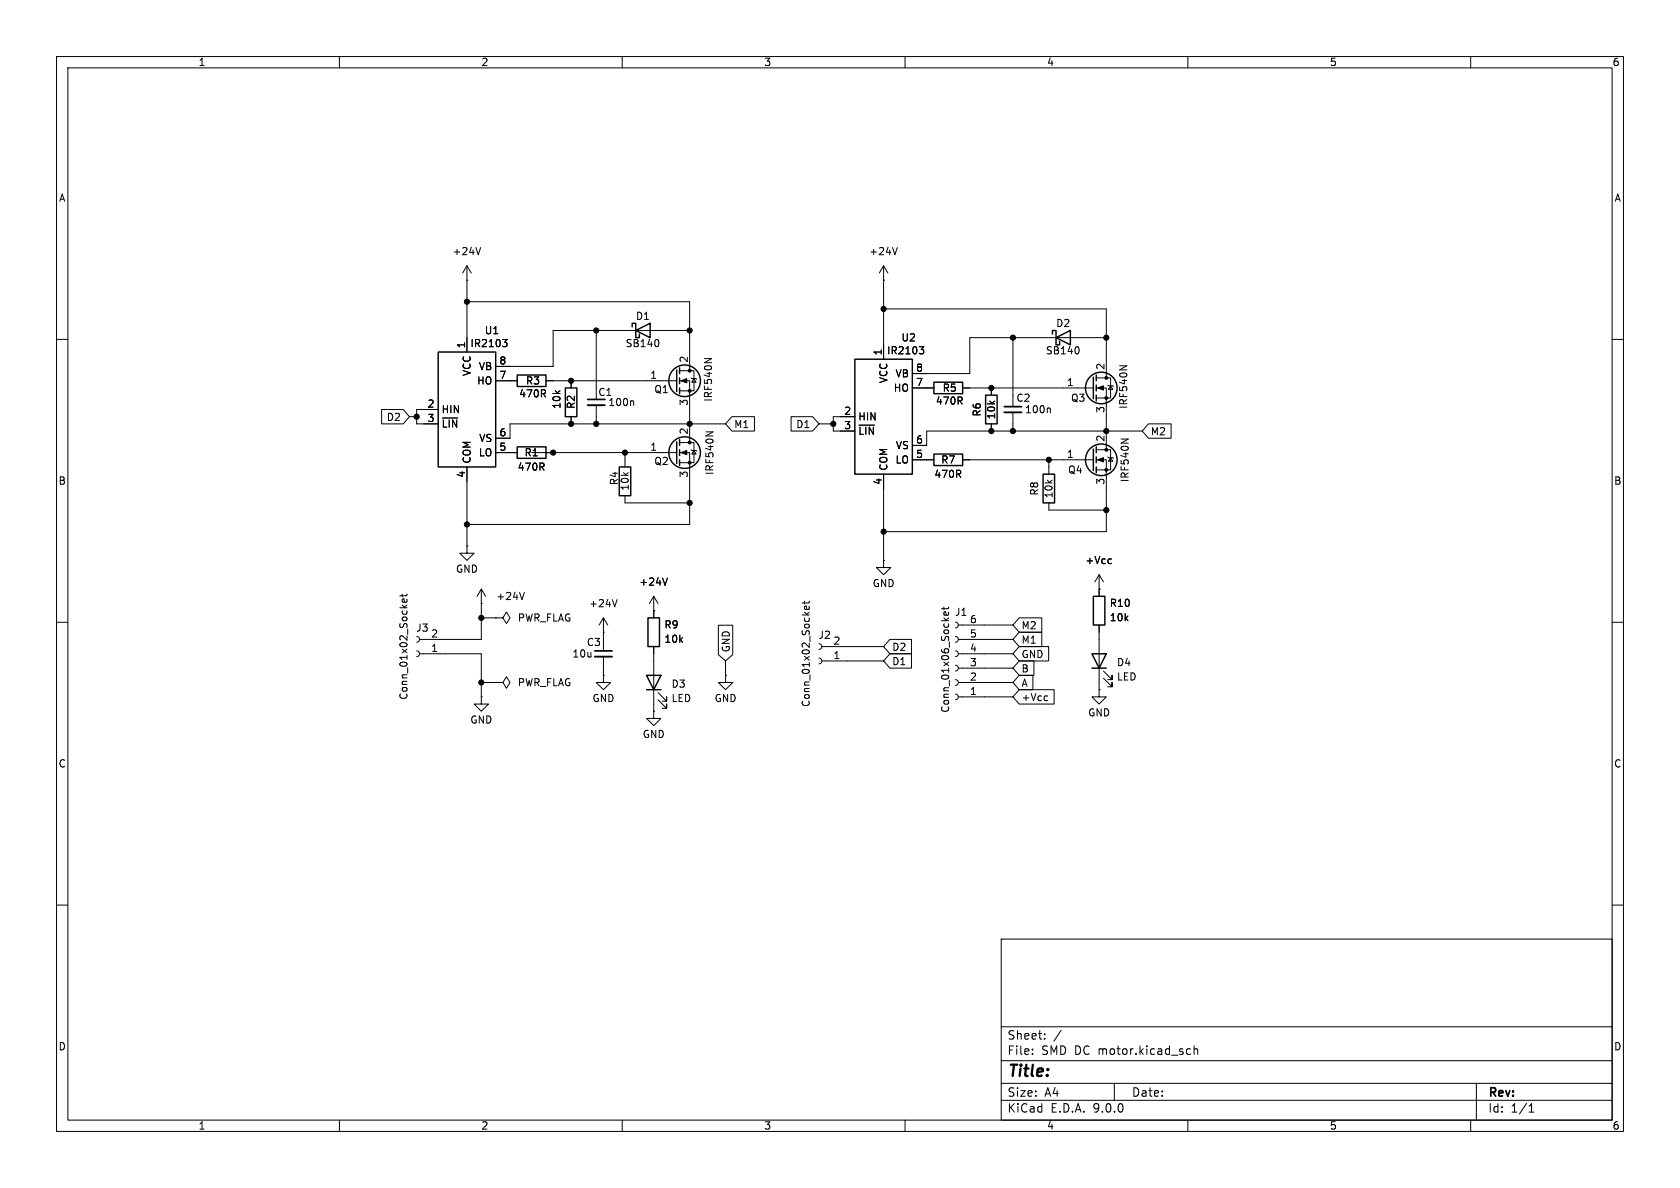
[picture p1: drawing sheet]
<svg xmlns="http://www.w3.org/2000/svg" width="297mm" height="210mm" viewBox="0 0 297 210" stroke-linecap="round" stroke-linejoin="round" font-family="sans-serif">
<g fill="none" stroke="#000" stroke-width=".18">
<path d="M10 10h277v190h-277zM12 12h273v186h-273zM60 10v2M110 10v2M160 10v2M210 10v2M260 10v2M82.5 49.5h.1M82.5 47v15.2M82.5 47l-.7 1.3M82.5 47l.8 1.3M82.5 53.3h39.4v12.2"/>
<path d="M85 43.8l-.5 1.2M105.4 58.4v10.2M121.9 58.4h-24.1v6.4h-10.2M156.2 49.5h.1M156.2 47l-.8 1.3M156.2 47l.8 1.3M156.2 47v16.5M156.2 54.6h39.4v12.2M158.6 43.8l-.4 1.2M179.1 59.7v12.2M195.6 59.7h-24.2v6.3h-10.1M10 60h2"/>
<path d="M67.5 72.4h3.8l1.1 1.3-1.1 1.2h-3.8zM72.4 73.7h1.3M77.5 72.4h-3.8v2.5h3.8M78.2 73.9h2.7M87.6 67.3h3.8M88.9 60h.7l-.4 .5 .4 .1v.4l-.2 .3h-.4M96.5 67.3h23.1M101 67.3v1.3M101 73.7v1.2M105.4 71.6v3.3M111.8 70.9l.2 .1v.7M116.4 60.1l.1 .4-.1 .7"/>
<path d="M120.1 78.2h2.6v3.6h-2.6M120.1 65.5h2.6v3.6h-2.6M120.1 67.3h1.8v10.9M122.2 79.5l.1 .1h.8l.1 .2M122.2 66.8l.1 .1h.8l.1 .2M122.7 79.6l.4 .7h-.8zM122.7 66.9l.4 .7h-.8zM124.5 63.4h1.3l-1.3 .7M124.8 76.3h1.3l-1.3 .8M128.3 74.9h-38.1v2.6h-2.6M129.4 73.7h4v2.5h-4l-1.1-1.3zM139.9 73.7h3.8l1.1 1.2-1.1 1.3h-3.8z"/>
<path d="M144.8 74.9h2.5M151.1 73.7h-3.8v2.5h3.8M151.9 75.2h2.7M161.3 68.6h3.8M162.5 61.3h.8l-.4 .5 .3 .1 .1 .4-.2 .3h-.4M170.2 68.6h23.1M175.3 68.6v1.3M175.3 74.9v1.3M179.1 72.9v3.3M185.5 72.1l.2 .2v.7M190.7 61.4l.1 .4-.1 .6M193.8 66.8h2.5v3.6h-2.5"/>
<path d="M193.8 68.6h1.8v10.9M193.8 79.5h2.5v3.6h-2.5M195.8 68.1l.2 .1h.7l.1 .1M196.3 68.2l.4 .6h-.7zM197.9 64.7h1.3l-1.3 .7M198.2 77.6h1.3l-1.3 .7M201.9 76.2h-38.1v2.5h-2.5M203 74.9h4v2.6h-4l-1.1-1.3zM285 60h2M82.5 96.5v1.3h1.3l-1.3 1.3-1.2-1.3h1.2M82.5 96.5h.1M82.5 82.6v13.9"/>
<path d="M87.6 80h3.8M94 80h25.6M110.5 80v2.6M110.5 87.6v1.3h11.4M120.1 80h1.8v12.7h-39.4M156.2 99.1v1.2h1.3l-1.3 1.3-1.3-1.3h1.3M156.2 99.1h.1M156.2 83.8v15.3M161.3 81.3h3.8M170.2 81.3h23.1M185.4 81.3v2.5M185.4 88.9v1.3h10.2"/>
<path d="M193.8 81.3h1.8v12.7h-39.4M195.8 80.8l.2 .1h.7l.1 .1M196.3 80.9l.4 .6h-.7zM196.4 98.8l.1 .1M196.5 99.6h-.1M10 110h2M71.1 105v.5M71.9 105.9l.1 .4-.2 .2-.6-.1v-.5h.2l.1 .6M72 105l-.2 .3h-1.1M73.7 115.1l.3 .1 .2 .4-.2 .3-.3 .2M73.7 112.5l.3 .2 .2 .3-.2 .4-.3 .1M74.2 115.6h10.9v7.6"/>
<path d="M85.1 106.7h.1M85.1 104.1v8.9h-10.9M85.1 104.1l-.8 1.3M85.1 104.1l.8 1.3M85.1 109.2h2.5M87.6 109.2h1.3l.6-1 .7 1-.7 1-.6-1M87.6 109.2h.1M92.7 104.7l-.4 1.3M106.7 119.4v1.3h1.2l-1.2 1.2-1.3-1.2h1.3M106.7 119.4h.1M106.7 111.8h.1M106.7 109.2v5.9"/>
<path d="M106.7 116.1v3.3M106.7 109.2l-.8 1.3M106.7 109.2l.7 1.3M109.1 106l-.4 1.3M115.6 108h.1M115.6 105.4v3.8M115.6 114.3v11.4M115.6 105.4l-.8 1.3M115.6 105.4l.7 1.3M118 102.2l-.4 1.2M127 110.5h2.5v5.2l-1.2 1.1-1.3-1.1zM128.3 119.4v1.3h1.2l-1.2 1.2-1.3-1.2h1.3"/>
<path d="M128.3 119.4h.1M128.3 116.8v2.6M142.2 106.3v.5M143 107.2l.1 .4-.2 .1h-.6v-.5l.2-.1 .2 .6M143.1 106.3l-.2 .3h-1.1M144.8 116.3l.3 .2 .2 .3-.2 .4-.3 .1M144.8 113.8l.3 .1 .2 .4-.2 .4-.3 .1M145.3 116.8h10.9M145.3 114.3h10.9M157.3 115.6h3.8v2.5h-3.8l-1.1-1.3zM157.3 113h3.8v2.6h-3.8l-1.1-1.3zM166.9 107.3v.5"/>
<path d="M167.7 108.2v.4l-.2 .2-.6-.1v-.5l.3-.1 .1 .7M167.7 107.3l-.2 .3h-1.1M168.9 117.6l.4 .2 .1 .3-.1 .4-.4 .1M168.9 115.1l.4 .1 .1 .4-.1 .3-.4 .2M168.9 112.5l.4 .2 .1 .3-.1 .4-.4 .1M168.9 110l.4 .1 .1 .4-.1 .3-.4 .2M169.4 118.1h9.7M169.4 115.6h9.7M169.4 113h9.7M169.4 110.5h9.7M180.2 111.8h4v2.5h-4l-1.1-1.3zM180.2 116.8h2.6v2.6h-2.6l-1.1-1.3z"/>
<path d="M180.2 109.2h4v2.6h-4l-1.1-1.3zM180.2 114.3h5.2v2.5h-5.2l-1.1-1.2zM180.2 119.4h2.4v2.5h-2.4l-1.1-1.2zM194.3 104.1h.1M194.3 101.6l-.8 1.3M194.3 101.6l.8 1.3M194.3 101.6v3.8M194.3 110.5v11.4M195.1 119.9l1.5 1.5v-.7v.7h-.8M195.1 118.6l1.5 1.5v-.7v.7h-.8M285 110h2M85.1 123.2v1.3h1.3l-1.3 1.2-1.3-1.2h1.3"/>
<path d="M85.1 123.2h.1M85.1 120.7h2.5M87.6 120.7h1.3l.6-1.1 .7 1.1-.7 1-.6-1M87.6 120.7h.1M115.6 125.7v1.3h1.2l-1.2 1.3-1.3-1.3h1.3M115.6 125.7h.1M116.3 123.7l1.6 1.5v-.7v.7h-.8M116.3 122.4l1.6 1.6v-.8v.8h-.8M168.9 122.7l.4 .1 .1 .4-.1 .3-.4 .2M168.9 120.1l.4 .2 .1 .4-.1 .3-.4 .2M169.4 123.2h9.7M169.4 120.7h9.7"/>
<path d="M180.2 121.9h6.2v2.6h-6.2l-1.1-1.3zM185.1 123l.1 .1M185.2 123.8l-.1 .1M194.3 121.9v1.3h1.3l-1.3 1.3-1.3-1.3h1.3M194.3 121.9h.1M10 160h2M177 166h108v32h-108zM285 160h2M60 198v2M110 198v2M160 198v2M177 194.5h108"/>
<path d="M177 191.5h108M177 187.5h108M177 181.5h108M182.5 186.3v.1M182.5 185.5v.1M184.7 183.6v.1M184.7 182.8v.1M187.6 182.1l-1.3 2M197 191.5v3M210 198v2M210 185.4l.5 .1M210.5 186.3l-.5 .1"/>
<path d="M211.1 185.5l.2-.1 .4 .1v.9M211.1 184.9v1.5M260 198v2M261 191.5v6.5M270.3 196.6h.9M270.3 195.5l.4-.4v1.5"/>
</g>
<g fill="none" stroke="#000" stroke-width=".25">
<path d="M111.8 57.8v-.6h.6v2.5h.6v-.6M112.4 58.4l2.5-1.2v2.5zM186.1 59.1v-.7h.6v2.6h.6v-.7M186.7 59.7l2.5-1.3v2.6zM77.5 62.2h10.1v20.4h-10.1zM91.4 79h5.1v2h-5.1zM91.4 66.3h5.1v2h-5.1zM99.9 68.6h2.1v5.1h-2.1zM119.6 65.4v3.8M119.6 78.1v3.8M120.1 65v1M120.1 66.8v1"/>
<path d="M120.1 68.6v1M120.1 77.7v1M120.1 79.5v1M151.1 63.5h10.2v20.3h-10.2zM165.1 67.6h5.1v2h-5.1zM174.2 69.9h2.1v5h-2.1zM193.3 66.7v3.8M193.3 79.4v3.8M193.8 66.3v1M193.8 68.1v1M193.8 69.9v1M193.8 79v1"/>
<path d="M109.5 82.6h2v5h-2zM120.1 81.3v1M165.1 80.3h5.1v2h-5.1zM184.4 83.8h2v5.1h-2zM193.8 80.8v1M193.8 82.6v1M114.3 119.4h2.5l-1.2 2.5zM114.6 109.2h2v5.1h-2zM193 115.6h2.6l-1.3 2.5zM193 118.1h2.6M193.3 105.4h2v5.1h-2zM114.3 121.9h2.5"/>
<circle cx="121" cy="67.3" r="2.79"/>
<circle cx="194.7" cy="68.6" r="2.79"/>
<circle cx="121" cy="80" r="2.79"/>
<circle cx="194.7" cy="81.3" r="2.79"/>
</g>
<path d="M103.9 70.6h3M177.5 71.9h3.1M105.2 115.1h3" fill="none" stroke="#000" stroke-width=".3"/>
<path d="M103.9 71.6h3M177.5 72.9h3.1M105.2 116.1h3" fill="none" stroke="#000" stroke-width=".33"/>
<g fill="#000" stroke="#000" stroke-width=".18">
<path d="M120.4 67.3l1-.4v.8zM194.1 68.6l1-.4v.8zM120.4 80l1-.4v.8zM194.1 81.3l1-.4v.8z"/>
<circle cx="82.5" cy="53.3" r=".46"/>
<circle cx="105.4" cy="58.4" r=".46"/>
<circle cx="121.9" cy="58.4" r=".46"/>
<circle cx="156.2" cy="54.6" r=".46"/>
<circle cx="179.1" cy="59.7" r=".46"/>
<circle cx="195.6" cy="59.7" r=".46"/>
<circle cx="73.7" cy="73.7" r=".46"/>
<circle cx="101" cy="74.9" r=".46"/>
<circle cx="101" cy="67.3" r=".46"/>
<circle cx="105.4" cy="74.9" r=".46"/>
<circle cx="121.9" cy="74.9" r=".46"/>
<circle cx="121.9" cy="69.1" r=".25"/>
<circle cx="121.9" cy="78.2" r=".25"/>
<circle cx="121.9" cy="65.5" r=".25"/>
<circle cx="147.3" cy="74.9" r=".46"/>
<circle cx="175.3" cy="68.6" r=".46"/>
<circle cx="175.3" cy="76.2" r=".46"/>
<circle cx="179.1" cy="76.2" r=".46"/>
<circle cx="195.6" cy="76.2" r=".46"/>
<circle cx="195.6" cy="70.4" r=".25"/>
<circle cx="195.6" cy="66.8" r=".25"/>
<circle cx="195.6" cy="79.5" r=".25"/>
<circle cx="82.5" cy="92.7" r=".46"/>
<circle cx="97.8" cy="80" r=".46"/>
<circle cx="110.5" cy="80" r=".46"/>
<circle cx="121.9" cy="88.9" r=".46"/>
<circle cx="121.9" cy="81.8" r=".25"/>
<circle cx="156.2" cy="94" r=".46"/>
<circle cx="185.4" cy="81.3" r=".46"/>
<circle cx="195.6" cy="90.2" r=".46"/>
<circle cx="195.6" cy="83.1" r=".25"/>
<circle cx="85.1" cy="109.2" r=".46"/>
<circle cx="85.1" cy="120.7" r=".46"/>
</g>
<text font-size="2.8" x="178" y="190.9">Title:</text>
<g font-size="2.1">
<text x="178" y="184">Sheet:</text>
<text x="178" y="186.7">File:</text>
<text x="184.1" y="186.7">SMD DC motor.kicad_sch</text>
<text x="178" y="196.9">KiCad</text>
<text x="178" y="194.1">Size:</text>
<text x="184.7" y="194.1">A4</text>
<text x="185.7" y="196.9">E.D.A.</text>
<text x="193.3" y="196.9">9.0.0</text>
<text x="200" y="194.1">Date:</text>
<text x="263" y="194.3">Rev:</text>
<text x="263" y="196.9">Id:</text>
<text x="267.1" y="196.9">1/1</text>
</g>
<g font-size="1.8">
<text x="35" y="11.9">1</text>
<text x="85" y="11.9">2</text>
<text x="135" y="11.9">3</text>
<text x="185" y="11.9">4</text>
<text x="235" y="11.9">5</text>
<text x="285" y="11.9">6</text>
<text x="10.3" y="35.9">A</text>
<text x="285.3" y="35.9">A</text>
<text x="79.9" y="45.3">+24V</text>
<text x="153.6" y="45.3">+24V</text>
<text x="85.6" y="59.3">U1</text>
<text x="112.3" y="56.7">D1</text>
<text x="186.6" y="58">D2</text>
<text x="82.3" y="61.7" transform="rotate(-90 82.3 61.7)">1</text>
<text x="83.1" y="61.6">IR2103</text>
<text x="84.6" y="65.6">VB</text>
<text x="88.2" y="64.5">8</text>
<text x="110.5" y="61.6">SB140</text>
<text x="121.7" y="64.2" transform="rotate(-90 121.7 64.2)">2</text>
<text x="156" y="62.9" transform="rotate(-90 156 62.9)">1</text>
<text x="156.7" y="62.8">IR2103</text>
<text x="159.3" y="60.6">U2</text>
<text x="161.9" y="65.8">8</text>
<text x="184.8" y="62.8">SB140</text>
<text x="195.3" y="65.5" transform="rotate(-90 195.3 65.5)">2</text>
<text x="83.4" y="66.6" transform="rotate(-90 83.4 66.6)">VCC</text>
<text x="84.3" y="68.2">HO</text>
<text x="88.2" y="67.1">7</text>
<text x="91.7" y="70.5">470R</text>
<text x="92.9" y="68.2">R3</text>
<text x="105.7" y="70.2">C1</text>
<text x="107.5" y="72">100n</text>
<text x="114.9" y="67.1">1</text>
<text x="115.6" y="69.7">Q1</text>
<text x="121.7" y="71.8" transform="rotate(-90 121.7 71.8)">3</text>
<text x="126.1" y="71.1" transform="rotate(-90 126.1 71.1)">IRF540N</text>
<text x="157.1" y="67.8" transform="rotate(-90 157.1 67.8)">VCC</text>
<text x="157.9" y="69.4">HO</text>
<text x="158.2" y="66.9">VB</text>
<text x="161.9" y="68.3">7</text>
<text x="165.3" y="71.7">470R</text>
<text x="166.6" y="69.4">R5</text>
<text x="179.6" y="71.2">C2</text>
<text x="188.5" y="68.3">1</text>
<text x="189.2" y="71.2">Q3</text>
<text x="68.3" y="74.6">D2</text>
<text x="75.5" y="72.1">2</text>
<text x="75.5" y="74.7">3</text>
<text x="78" y="73.3">HIN</text>
<text x="78" y="75.8">~{LIN}</text>
<text x="88.2" y="77.2">6</text>
<text x="99.3" y="72.4" transform="rotate(-90 99.3 72.4)">10k</text>
<text x="101.8" y="72.4" transform="rotate(-90 101.8 72.4)">R2</text>
<text x="121.7" y="76.9" transform="rotate(-90 121.7 76.9)">2</text>
<text x="129.7" y="75.9">M1</text>
<text x="140.7" y="75.9">D1</text>
<text x="149.2" y="73.4">2</text>
<text x="149.2" y="75.9">3</text>
<text x="151.6" y="74.5">HIN</text>
<text x="151.6" y="77.1">~{LIN}</text>
<text x="173.6" y="73.7" transform="rotate(-90 173.6 73.7)">R6</text>
<text x="176.1" y="74.2" transform="rotate(-90 176.1 74.2)">10k</text>
<text x="181.1" y="73.3">100n</text>
<text x="195.3" y="73.1" transform="rotate(-90 195.3 73.1)">3</text>
<text x="199.5" y="72.4" transform="rotate(-90 199.5 72.4)">IRF540N</text>
<text x="203.4" y="77.2">M2</text>
<text x="83.4" y="82" transform="rotate(-90 83.4 82)">COM</text>
<text x="84.6" y="80.9">LO</text>
<text x="84.6" y="78.3">VS</text>
<text x="88.2" y="79.8">5</text>
<text x="91.4" y="83.4">470R</text>
<text x="92.6" y="80.9">R1</text>
<text x="114.9" y="79.8">1</text>
<text x="115.6" y="82.4">Q2</text>
<text x="157.1" y="83.3" transform="rotate(-90 157.1 83.3)">COM</text>
<text x="158.2" y="82.1">LO</text>
<text x="158.3" y="79.6">VS</text>
<text x="161.9" y="78.5">6</text>
<text x="161.9" y="81">5</text>
<text x="166.3" y="82.1">R7</text>
<text x="188.5" y="81">1</text>
<text x="188.7" y="83.9">Q4</text>
<text x="195.3" y="78.2" transform="rotate(-90 195.3 78.2)">2</text>
<text x="10.3" y="85.9">B</text>
<text x="82.3" y="84.5" transform="rotate(-90 82.3 84.5)">4</text>
<text x="109.4" y="85.9" transform="rotate(-90 109.4 85.9)">R4</text>
<text x="111.4" y="86.8" transform="rotate(-90 111.4 86.8)">10k</text>
<text x="121.7" y="84.5" transform="rotate(-90 121.7 84.5)">3</text>
<text x="126.3" y="84.1" transform="rotate(-90 126.3 84.1)">IRF540N</text>
<text x="156" y="85.8" transform="rotate(-90 156 85.8)">4</text>
<text x="165.1" y="84.7">470R</text>
<text x="183.7" y="87.7" transform="rotate(-90 183.7 87.7)">R8</text>
<text x="186.3" y="88.2" transform="rotate(-90 186.3 88.2)">10k</text>
<text x="195.3" y="85.8" transform="rotate(-90 195.3 85.8)">3</text>
<text x="199.7" y="85.3" transform="rotate(-90 199.7 85.3)">IRF540N</text>
<text x="285.3" y="85.9">B</text>
<text x="80.5" y="101.4">GND</text>
<text x="191.8" y="99.9">+Vcc</text>
<text x="87.6" y="106.3">+24V</text>
<text x="104" y="107.5">+24V</text>
<text x="112.9" y="103.7">+24V</text>
<text x="154.2" y="104">GND</text>
<text x="196.1" y="107.5">R10</text>
<text x="73.5" y="111.9">J3</text>
<text x="76.1" y="112.8">2</text>
<text x="91.4" y="110.1">PWR_FLAG</text>
<text x="117.4" y="111.3">R9</text>
<text x="117.4" y="113.8">10k</text>
<text x="144.6" y="113.1">J2</text>
<text x="168.7" y="109.1">J1</text>
<text x="171.4" y="112.8">5</text>
<text x="171.4" y="110.2">6</text>
<text x="180.5" y="114">M1</text>
<text x="180.5" y="111.4">M2</text>
<text x="196.1" y="110">10k</text>
<text x="76.1" y="115.3">1</text>
<text x="101.1" y="116.4">10u</text>
<text x="103.6" y="114.4">C3</text>
<text x="129.2" y="115.4" transform="rotate(-90 129.2 115.4)">GND</text>
<text x="147.2" y="116.6">1</text>
<text x="147.2" y="114">2</text>
<text x="157.6" y="117.8">D1</text>
<text x="157.6" y="115.3">D2</text>
<text x="171.4" y="117.9">3</text>
<text x="171.4" y="115.3">4</text>
<text x="180.5" y="119.1">B</text>
<text x="180.5" y="116.5">GND</text>
<text x="197.4" y="118">D4</text>
<text x="72.2" y="123.8" transform="rotate(-90 72.2 123.8)">Conn_01x02_Socket</text>
<text x="91.4" y="121.5">PWR_FLAG</text>
<text x="104.6" y="124.3">GND</text>
<text x="118.6" y="121.8">D3</text>
<text x="118.6" y="124.3">LED</text>
<text x="126.2" y="124.3">GND</text>
<text x="143.4" y="125.1" transform="rotate(-90 143.4 125.1)">Conn_01x02_Socket</text>
<text x="171.4" y="122.9">1</text>
<text x="171.4" y="120.4">2</text>
<text x="180.5" y="124.1">+Vcc</text>
<text x="180.5" y="121.6">A</text>
<text x="197.4" y="120.5">LED</text>
<text x="83.1" y="128.1">GND</text>
<text x="113.5" y="130.7">GND</text>
<text x="168" y="126.1" transform="rotate(-90 168 126.1)">Conn_01x06_Socket</text>
<text x="192.3" y="126.8">GND</text>
<text x="10.3" y="135.9">C</text>
<text x="285.3" y="135.9">C</text>
<text x="10.3" y="185.9">D</text>
<text x="285.3" y="185.9">D</text>
<text x="35" y="199.9">1</text>
<text x="85" y="199.9">2</text>
<text x="135" y="199.9">3</text>
<text x="185" y="199.9">4</text>
<text x="235" y="199.9">5</text>
<text x="285" y="199.9">6</text>
</g>
</svg>
